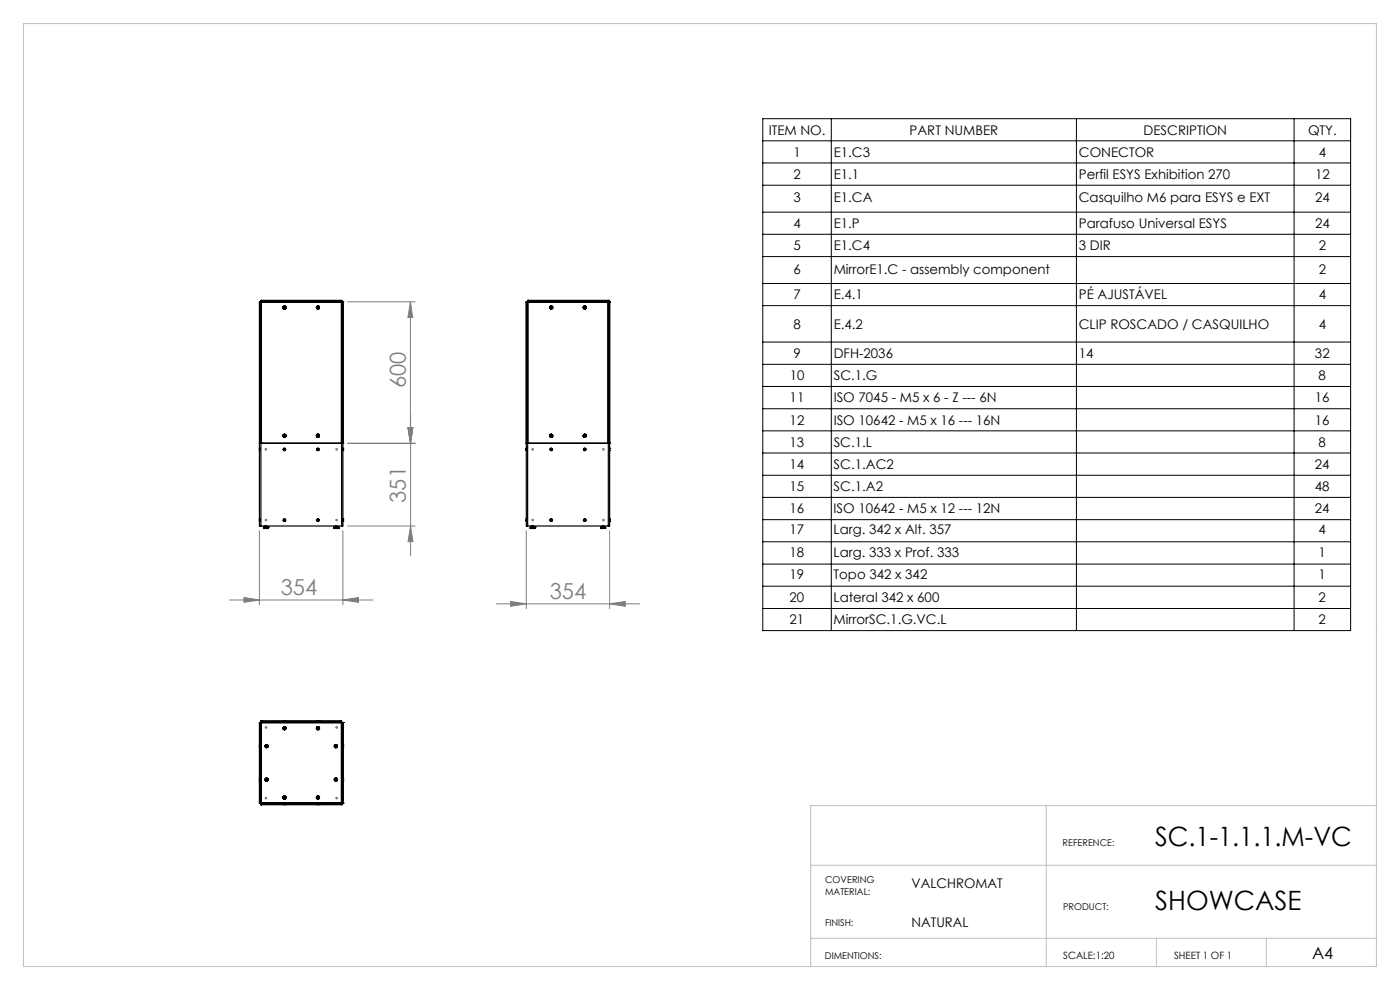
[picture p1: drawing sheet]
<svg xmlns="http://www.w3.org/2000/svg" width="297mm" height="210mm" viewBox="0 0 297 210" stroke-linecap="round" stroke-linejoin="round" font-family="sans-serif">
<g fill="none" stroke="#808080" stroke-width=".21">
<path d="M73.7 64h14.4M87.1 64l.5 3.3h-1.1zM87.1 64v53.9M73.8 94h14.3M86.5 90.7h1.1l-.5 3.3zM86.6 90.7h1l-.5 3.3zM55 112.6v15.7M72.7 112.6v15.7M73.8 111.6h14.3M87.1 111.6l.5 3.3h-1zM111.7 112.6v16.5M129.3 112.6v16.5"/>
<path d="M48.7 127.3h30.4M51.8 126.7l3.2 .6-3.2 .5zM72.7 127.3l3.4-.6v1.1zM105.3 128.1h30.4M108.3 127.6l3.4 .5-3.4 .5zM129.3 128.1l3.3-.5v1z"/>
</g>
<g fill="none" stroke="#808080" stroke-width=".21" stroke-dasharray="15.2 1.3 1.3 1.3" stroke-linecap="butt">
<path d="M56.4 95.5l-.1-.2 .1-.1 .2 .2-.2 .1M56.5 95.5l.1-.2-.2-.1-.1 .2 .2 .1M71.4 95.2l-.1 .1 .1 .2 .2-.2-.2-.1M71.5 95.2l.1 .1-.2 .2-.1-.2 .2-.1M113.1 95.3l-.1-.1-.1 .1 .2 .2v-.2M113.1 95.4l-.1 .1-.1-.2 .2-.1v.2M128.1 95.3l-.1-.1-.1 .1 .2 .2v-.2M128.1 95.4l-.1 .1-.1-.2 .2-.1v.2M56.4 110.5l-.1-.2 .1-.1 .2 .2-.2 .1M56.5 110.5l.1-.2-.2-.1-.1 .2 .2 .1M71.4 110.2l-.1 .1 .1 .2 .2-.2-.2-.1M71.5 110.2l.1 .1-.2 .2-.1-.2 .2-.1"/>
<path d="M112.9 110.4l.1 .1 .2-.2-.3-.1v.2M112.9 110.3l.1-.1 .2 .1-.3 .2v-.2M127.9 110.4l.1 .1 .2-.2-.3-.1v.2M127.9 110.3l.1-.1 .2 .1-.3 .2v-.2M56.4 154.2l-.1 .1 .1 .2 .2-.3h-.2M56.5 154.2l.1 .1-.2 .2-.1-.3h.2M71.4 154.4l-.1-.1 .1-.1 .2 .2h-.2M71.5 154.4l.1-.1-.2-.1-.1 .2h.2M56.4 169.2l-.1 .1 .1 .2 .2-.3h-.2M56.5 169.2l.1 .1-.2 .2-.1-.3h.2M71.4 169.4l-.1-.1 .1-.1 .2 .2h-.2M71.5 169.4l.1-.1-.2-.1-.1 .2h.2"/>
</g>
<g fill="none" stroke="#000" stroke-width=".21">
<path d="M161.8 25.2h124.7v108.6h-124.7zM161.8 34.6h124.7M161.8 39.3h124.7M161.8 29.9h124.7M176.4 25.2v108.6M228.4 25.2v108.6M274.5 25.2v108.6M161.8 45h124.7M161.8 49.7h124.7M161.8 54.4h124.7M161.8 60.1h124.7M161.8 64.8h124.7"/>
<path d="M161.8 72.6h124.7M161.8 77.3h124.7M161.8 82h124.7M161.8 86.7h124.7M161.8 91.4h124.7M161.8 96.1h124.7M161.8 100.8h124.7M161.8 105.5h124.7M161.8 110.2h124.7M161.8 114.9h124.7M161.8 119.7h124.7M161.8 124.3h124.7"/>
<path d="M161.8 129.1h124.7"/>
</g>
<path d="M5 5h287v200h-287zM222 170.9v34.1M292 170.9h-120v34.1M172 199h120M172 183.5h120M245.3 199v6M268.6 199v6" fill="none" stroke="#c0c0c0" stroke-width=".21"/>
<g fill="#808080">
<path d="M108.3 127.6l3.4 .5-3.4 .5zM129.3 128.1l3.3-.5v1z"/>
<path d="M87.1 111.6l.5 3.3h-1zM86.6 90.7h1l-.5 3.3zM86.5 90.7h1.1l-.5 3.3zM87.1 64l.5 3.3h-1.1z"/>
<path d="M51.8 126.7l3.2 .6-3.2 .5zM72.7 127.3l3.4-.6v1.1z"/>
</g>
<g fill="none" stroke="#000" stroke-width=".25">
<path d="M55 64.1h.1M55.1 64l-.1 .1M55.1 64h17.6v47.6h-17.7zM55.1 64.1h17.6M55.4 64v.1M55.4 64.1h.1M55.4 63.7h.1M55.4 64h.1M55.4 63.7v47.9M55.4 63.7h17M60.3 65.1l.1 .2zM67.4 65.3h.1"/>
<path d="M67.4 65.2l.1 .1M67.5 65.1v.2M67.5 65.1l-.1 .2M67.5 65.1l-.1 .1M67.5 65.1v.1M67.5 65.3h.1M67.5 65.2v.1M72.4 64h.1M72.4 63.7h.1M72.4 64v.1M72.4 64.1h.1M72.4 64l.1 .1"/>
<path d="M72.4 63.7l.1 47.9M72.5 64.1h.1M72.7 64.1h.1M111.7 64.1h17.6M111.7 64.1h.1M111.7 64.1v47.5h17.6v-47.5M111.9 64h.1M111.9 63.7h.1M111.9 64.1h.1M111.9 64v.1M111.9 63.7h17.1M111.9 63.7v47.9"/>
<path d="M116.9 65.3v-.2l.1 .2M116.9 65.3h.1M124 65.2l.1 .1zM129 64v.1M129 64.1h.1M129 64h.1M129 63.7h.1M129 63.7v47.9M129.3 64.1h.1M55 95.6h.1M55 95.1h.1M55 95.1v.5"/>
<path d="M55.1 94h.1M55.4 94h.1M60.3 95.3l.1 .1M60.3 92.3l.1 .2zM60.3 95.2v.2l.1-.1M60.3 95.2l.1 .1M67.4 92.5h.1M67.4 92.4l.1 .1M67.5 92.3l-.1 .2M67.5 92.3v.2M67.5 95.2v.2M67.5 92.3l-.1 .1"/>
<path d="M67.5 92.3v.1M67.5 95.2v.1M67.5 92.5h.1M67.5 95.4h.1M67.5 92.4v.1M67.5 95.3v.1M72.4 94h.1M72.5 94h.1M72.7 95.1h.1M72.7 95.6h.1M72.7 94h.1M72.7 95.1v.5"/>
<path d="M72.7 94h-17.7M111.6 95.1v.5M111.6 95.6h.1M111.6 95.1h.1M111.7 94h.1M111.7 94h17.6M111.9 94h.1M116.9 95.3l.1 .1M116.9 92.5v-.2l.1 .2M116.9 92.5h.1M116.9 95.2l.1 .1M116.9 95.2v.2l.1-.1"/>
<path d="M124 92.4l.1 .1zM124 95.2v.2M124.1 95.2v.2M129 94h.1M129.3 95.1h.1M129.3 95.6h.1M129.3 94h.1M129.3 95.1v.5M55 110.6h.1M55 110.1h.1M55 110.1v.5M55.9 112.1h.1"/>
<path d="M55.9 111.9h.1M55.9 111.9v.2M56 112.1h.1M56 111.9h.1M56 112.1h.9M56 111.9h.4M56 111.9v.2M56.2 111.8v.1M56.2 111.8h.1M56.2 111.6v.2M56.3 111.8v.1M56.3 111.8h.3"/>
<path d="M56.3 111.6v.2M56.4 111.9h.5M56.6 111.8v.1M56.6 111.6v.2M56.9 112.1h-.9M56.9 111.9h.1M56.9 111.9v.2M60.3 110.2l.1 .2zM67.4 110.3l.1 .1M67.5 110.3h-.1M67.5 110.3h.1M67.5 110.3v.1"/>
<path d="M70.8 112.1h.1M70.8 111.9h.1M70.8 111.9v.2M70.9 111.9h.1M70.9 112.1h.1M70.9 111.9h1M70.9 112.1h1M70.9 111.9v.2M71.2 111.8v.1M71.2 111.8h.1M71.2 111.6v.2M71.3 111.8l-.1 .1"/>
<path d="M71.3 111.8h.2M71.3 111.6v.2M71.5 111.8l.1 .1M71.5 111.6v.2M71.9 112.1h-1M71.9 111.9v.2M72.7 110.1h.1M72.7 110.6h.1M72.7 110.1v.5M111.6 110.1v.5M111.6 110.6h.1M111.6 110.1h.1"/>
<path d="M112.5 111.9h.1M112.5 112.1h.1M112.5 111.9v.2M112.5 111.9h.5M112.5 112.1h1M112.6 111.9h.4M112.9 111.8l-.1 .1M112.9 111.8h.1M112.9 111.6v.2M112.9 111.8v.1M112.9 111.8h.3M113 111.9h.5"/>
<path d="M113.2 111.8v.1M113.2 111.6v.2M113.5 111.9h.1M113.5 112.1h-.9M113.5 111.9v.2M116.9 110.2l.1 .2zM124 110.3v.1M124 110.3l.1 .1M124 110.3h.1M124.1 110.3v.1M124.1 110.3h-.1M127.4 112.1h.1"/>
<path d="M127.4 111.9h.1M127.4 111.9v.2M127.5 111.9h.1M127.5 112.1h.1M127.5 111.9h1M127.5 112.1h1M127.5 111.9v.2M127.8 111.8v.1M127.8 111.8h.1M127.8 111.6v.2M127.8 111.8h.3M128.1 111.8l.1 .1"/>
<path d="M128.1 111.6v.2M128.5 112.1h-1M128.5 111.9v.2M129.3 110.1h.1M129.3 110.6h.1M129.3 110.1v.5M55 158.5h.1M55 158h.1M55 153.3h.1M55 158v.5M55 153.3v17.1M55 153.3h17.7"/>
<path d="M55.1 153.3h.1M55.4 153.3h.1M55.4 153h.1M55.4 153v17.7M55.4 153h17M55.4 153h17.1M56.5 158.2l.1 .2M56.5 158.3v.1M56.5 158.2l.1 .1M56.5 158.2v.1M56.6 158.2h.1M56.6 158.2h-.1"/>
<path d="M56.6 158.2v.2M56.6 158.3l-.1 .1M60.1 153h.1M60.1 153h.5M60.3 154.4l.1 .1zM60.6 153h.1M67.2 153h.1M67.2 153h.5M67.4 154.5h.1M67.5 154.4v.1M67.5 154.4l-.1 .1M67.5 154.5h.1"/>
<path d="M67.7 153h.1M71.2 158.3l.1 .1M71.2 158.2l.1 .2M71.3 158.2h-.1M71.3 158.2h.1M71.3 158.2v.1M71.3 158.2l-.1 .1M71.3 158.2v.2M71.3 158.3v.1M72.4 153h.1M72.4 153.3h.1M72.5 153l-.1 17.7"/>
<path d="M72.7 158h.1M72.7 158.5h.1M72.7 153.3h.1M72.7 158v.5M72.7 153.3v17.1M55 165.6h.1M55 165.1h.1M55 170.3h.1M55 170.3l.1 .1M55 165.1v.5M55 170.4h17.7M55.1 170.3v.1"/>
<path d="M55.1 170.3h17.6M55.4 170.3h.1M55.4 170.3v.1M55.4 170.4h.1M55.4 170.7h.1M55.4 170.7h17.1M56.5 165.3v.1M56.6 165.3v.1M60.1 170.7h.1M60.1 170.7h.5M60.3 169.2v-.1l.1 .1M60.3 169.2h.1"/>
<path d="M60.3 169.3v-.2l.1 .2M60.3 169.3h.1M60.6 170.7h.1M67.2 170.7h.1M67.2 170.7h.5M67.5 169.1v.2M67.7 170.7h.1M71.2 165.3v.1M71.2 165.4h.1M71.2 165.3h.1M71.3 165.3h-.1M71.3 165.3v.1"/>
<path d="M72.4 170.3h.1M72.4 170.3v.1M72.4 170.7h.1M72.4 170.4h.1M72.5 170.3l-.1 .1M72.5 170.4h.1M72.5 170.7h.1M72.5 170.3h.1M72.5 170.3v.1M72.7 165.1h.1M72.7 165.6h.1M72.7 170.4h.1"/>
<path d="M72.7 170.3h.1M72.7 170.3v.1M72.7 165.1v.5"/>
<circle cx="60.3" cy="65.2" r=".3"/>
<circle cx="60.3" cy="65.2" r=".34"/>
<circle cx="60.4" cy="65.2" r=".23"/>
<circle cx="60.4" cy="65.2" r=".08"/>
<circle cx="60.4" cy="65.2" r=".32"/>
<circle cx="67.4" cy="65.2" r=".3"/>
<circle cx="67.4" cy="65.2" r=".35"/>
<circle cx="67.5" cy="65.2" r=".33"/>
<circle cx="67.5" cy="65.2" r=".23"/>
<circle cx="116.9" cy="65.2" r=".3"/>
<circle cx="116.9" cy="65.2" r=".24"/>
<circle cx="116.9" cy="65.2" r=".35"/>
<circle cx="116.9" cy="65.2" r=".32"/>
<circle cx="124" cy="65.2" r=".24"/>
<circle cx="124" cy="65.2" r=".35"/>
<circle cx="124" cy="65.2" r=".08"/>
<circle cx="124" cy="65.2" r=".29"/>
<circle cx="124" cy="65.2" r=".33"/>
<circle cx="60.3" cy="92.4" r=".3"/>
<circle cx="60.3" cy="95.3" r=".23"/>
<circle cx="60.3" cy="92.4" r=".34"/>
<circle cx="60.4" cy="95.3" r=".27"/>
<circle cx="60.4" cy="92.4" r=".23"/>
<circle cx="60.4" cy="92.4" r=".08"/>
<circle cx="60.4" cy="92.4" r=".33"/>
<circle cx="67.4" cy="92.4" r=".3"/>
<circle cx="67.4" cy="95.3" r=".27"/>
<circle cx="67.4" cy="92.4" r=".35"/>
<circle cx="67.5" cy="92.4" r=".33"/>
<circle cx="67.5" cy="95.3" r=".22"/>
<circle cx="67.5" cy="92.4" r=".23"/>
<circle cx="116.9" cy="95.3" r=".23"/>
<circle cx="116.9" cy="92.4" r=".3"/>
<circle cx="116.9" cy="92.4" r=".24"/>
<circle cx="116.9" cy="95.3" r=".27"/>
<circle cx="116.9" cy="92.4" r=".35"/>
<circle cx="116.9" cy="92.4" r=".32"/>
<circle cx="124" cy="92.4" r=".24"/>
<circle cx="124" cy="95.3" r=".27"/>
<circle cx="124" cy="92.4" r=".35"/>
<circle cx="124" cy="92.4" r=".08"/>
<circle cx="124" cy="92.4" r=".29"/>
<circle cx="124" cy="92.4" r=".33"/>
<circle cx="124.1" cy="95.3" r=".23"/>
<circle cx="60.3" cy="110.3" r=".23"/>
<circle cx="60.3" cy="110.3" r=".08"/>
<circle cx="60.4" cy="110.3" r=".27"/>
<circle cx="67.4" cy="110.3" r=".27"/>
<circle cx="67.5" cy="110.3" r=".22"/>
<circle cx="116.9" cy="110.3" r=".23"/>
<circle cx="116.9" cy="110.3" r=".27"/>
<circle cx="116.9" cy="110.3" r=".08"/>
<circle cx="124" cy="110.3" r=".27"/>
<circle cx="124.1" cy="110.3" r=".23"/>
<circle cx="56.5" cy="158.3" r=".3"/>
<circle cx="56.6" cy="158.3" r=".33"/>
<circle cx="56.6" cy="158.3" r=".23"/>
<circle cx="60.3" cy="154.5" r=".34"/>
<circle cx="60.3" cy="154.5" r=".29"/>
<circle cx="60.4" cy="154.5" r=".08"/>
<circle cx="60.4" cy="154.5" r=".33"/>
<circle cx="60.4" cy="154.5" r=".24"/>
<circle cx="67.4" cy="154.5" r=".29"/>
<circle cx="67.4" cy="154.5" r=".24"/>
<circle cx="67.5" cy="154.5" r=".32"/>
<circle cx="67.5" cy="154.5" r=".33"/>
<circle cx="71.2" cy="158.3" r=".3"/>
<circle cx="71.2" cy="158.3" r=".34"/>
<circle cx="71.3" cy="158.3" r=".23"/>
<circle cx="56.5" cy="165.4" r=".29"/>
<circle cx="56.5" cy="165.4" r=".24"/>
<circle cx="56.6" cy="165.4" r=".33"/>
<circle cx="56.6" cy="165.4" r=".32"/>
<circle cx="60.3" cy="169.2" r=".3"/>
<circle cx="60.3" cy="169.2" r=".34"/>
<circle cx="60.4" cy="169.2" r=".23"/>
<circle cx="67.4" cy="169.2" r=".3"/>
<circle cx="67.5" cy="169.2" r=".33"/>
<circle cx="67.5" cy="169.2" r=".23"/>
<circle cx="71.2" cy="165.4" r=".34"/>
<circle cx="71.3" cy="165.4" r=".29"/>
<circle cx="71.3" cy="165.4" r=".25"/>
</g>
<g font-size="5.6">
<text x="245.1" y="179.5">SC.1-1.1.1.M-VC</text>
<text x="245.1" y="193">SHOWCASE</text>
</g>
<g font-size="4.7" fill="#808080">
<text x="86.1" y="82.4" transform="rotate(-90 86.1 82.4)">600</text>
<text x="86.1" y="106.7" transform="rotate(-90 86.1 106.7)">351</text>
<text x="59.5" y="126.2">354</text>
<text x="116.6" y="127.1">354</text>
</g>
<text font-size="3.5" x="278.3" y="203.5">A4</text>
<g font-size="2.8">
<text x="163.1" y="28.6">ITEM NO.</text>
<text x="193" y="28.6">PART NUMBER</text>
<text x="242.6" y="28.6">DESCRIPTION</text>
<text x="277.5" y="28.6">QTY.</text>
<text x="168.3" y="33.3">1</text>
<text x="176.9" y="33.3">E1.C3</text>
<text x="228.9" y="33.3">CONECTOR</text>
<text x="279.8" y="33.3">4</text>
<text x="168.3" y="38">2</text>
<text x="176.9" y="38">E1.1</text>
<text x="228.9" y="38">Perfil ESYS Exhibition 270</text>
<text x="279" y="38">12</text>
<text x="168.3" y="42.9">3</text>
<text x="176.9" y="42.9">E1.CA</text>
<text x="228.9" y="42.9">Casquilho M6 para ESYS e EXT</text>
<text x="279" y="42.9">24</text>
<text x="168.3" y="48.4">4</text>
<text x="168.3" y="53.1">5</text>
<text x="176.9" y="48.4">E1.P</text>
<text x="176.9" y="53.1">E1.C4</text>
<text x="228.9" y="48.4">Parafuso Universal ESYS</text>
<text x="228.9" y="53.1">3 DIR</text>
<text x="279" y="48.4">24</text>
<text x="279.8" y="53.1">2</text>
<text x="168.3" y="58.1">6</text>
<text x="176.9" y="58.1">MirrorE1.C - assembly component</text>
<text x="279.8" y="58.1">2</text>
<text x="168.3" y="63.5">7</text>
<text x="176.9" y="63.5">E.4.1</text>
<text x="228.9" y="63.5">PÉ AJUSTÁVEL</text>
<text x="279.8" y="63.5">4</text>
<text x="168.3" y="69.7">8</text>
<text x="176.9" y="69.7">E.4.2</text>
<text x="228.9" y="69.7">CLIP ROSCADO / CASQUILHO</text>
<text x="279.7" y="69.7">4</text>
<text x="168.3" y="76">9</text>
<text x="176.9" y="76">DFH-2036</text>
<text x="228.9" y="76">14</text>
<text x="279" y="76">32</text>
<text x="167.5" y="80.7">10</text>
<text x="176.9" y="80.7">SC.1.G</text>
<text x="279.7" y="80.7">8</text>
<text x="167.5" y="85.4">11</text>
<text x="176.9" y="85.4">ISO 7045 - M5 x 6 - Z --- 6N</text>
<text x="279" y="85.4">16</text>
<text x="167.5" y="94.8">13</text>
<text x="167.5" y="90.1">12</text>
<text x="176.9" y="94.8">SC.1.L</text>
<text x="176.9" y="90.1">ISO 10642 - M5 x 16 --- 16N</text>
<text x="279" y="90.1">16</text>
<text x="279.7" y="94.8">8</text>
<text x="167.5" y="99.5">14</text>
<text x="176.9" y="99.5">SC.1.AC2</text>
<text x="278.9" y="99.5">24</text>
<text x="167.5" y="104.2">15</text>
<text x="176.9" y="104.2">SC.1.A2</text>
<text x="278.9" y="104.2">48</text>
<text x="167.5" y="113.4">17</text>
<text x="167.5" y="108.9">16</text>
<text x="176.8" y="113.4">Larg. 342 x Alt. 357</text>
<text x="176.8" y="108.9">ISO 10642 - M5 x 12 --- 12N</text>
<text x="278.9" y="108.9">24</text>
<text x="279.7" y="113.4">4</text>
<text x="167.5" y="118.1">18</text>
<text x="176.8" y="118.1">Larg. 333 x Prof. 333</text>
<text x="279.7" y="118.1">1</text>
<text x="167.5" y="122.8">19</text>
<text x="176.8" y="122.8">Topo 342 x 342</text>
<text x="279.7" y="122.8">1</text>
<text x="167.5" y="127.7">20</text>
<text x="176.8" y="127.7">Lateral 342 x 600</text>
<text x="279.7" y="127.7">2</text>
<text x="167.5" y="132.4">21</text>
<text x="176.8" y="132.4">MirrorSC.1.G.VC.L</text>
<text x="279.7" y="132.4">2</text>
<text x="193.4" y="188.4">VALCHROMAT</text>
<text x="193.4" y="196.5">NATURAL</text>
</g>
<g font-size="2.1">
<text x="225.6" y="203.4">SCALE:1:20</text>
<text x="249.1" y="203.4">SHEET 1 OF 1</text>
</g>
<g font-size="2">
<text x="225.4" y="179.5">REFERENCE:</text>
<text x="175" y="187.3">COVERING</text>
<text x="175" y="189.8">MATERIAL:</text>
<text x="175" y="196.5">FINISH:</text>
<text x="225.5" y="193">PRODUCT:</text>
<text x="175" y="203.4">DIMENTIONS:</text>
</g>
</svg>
